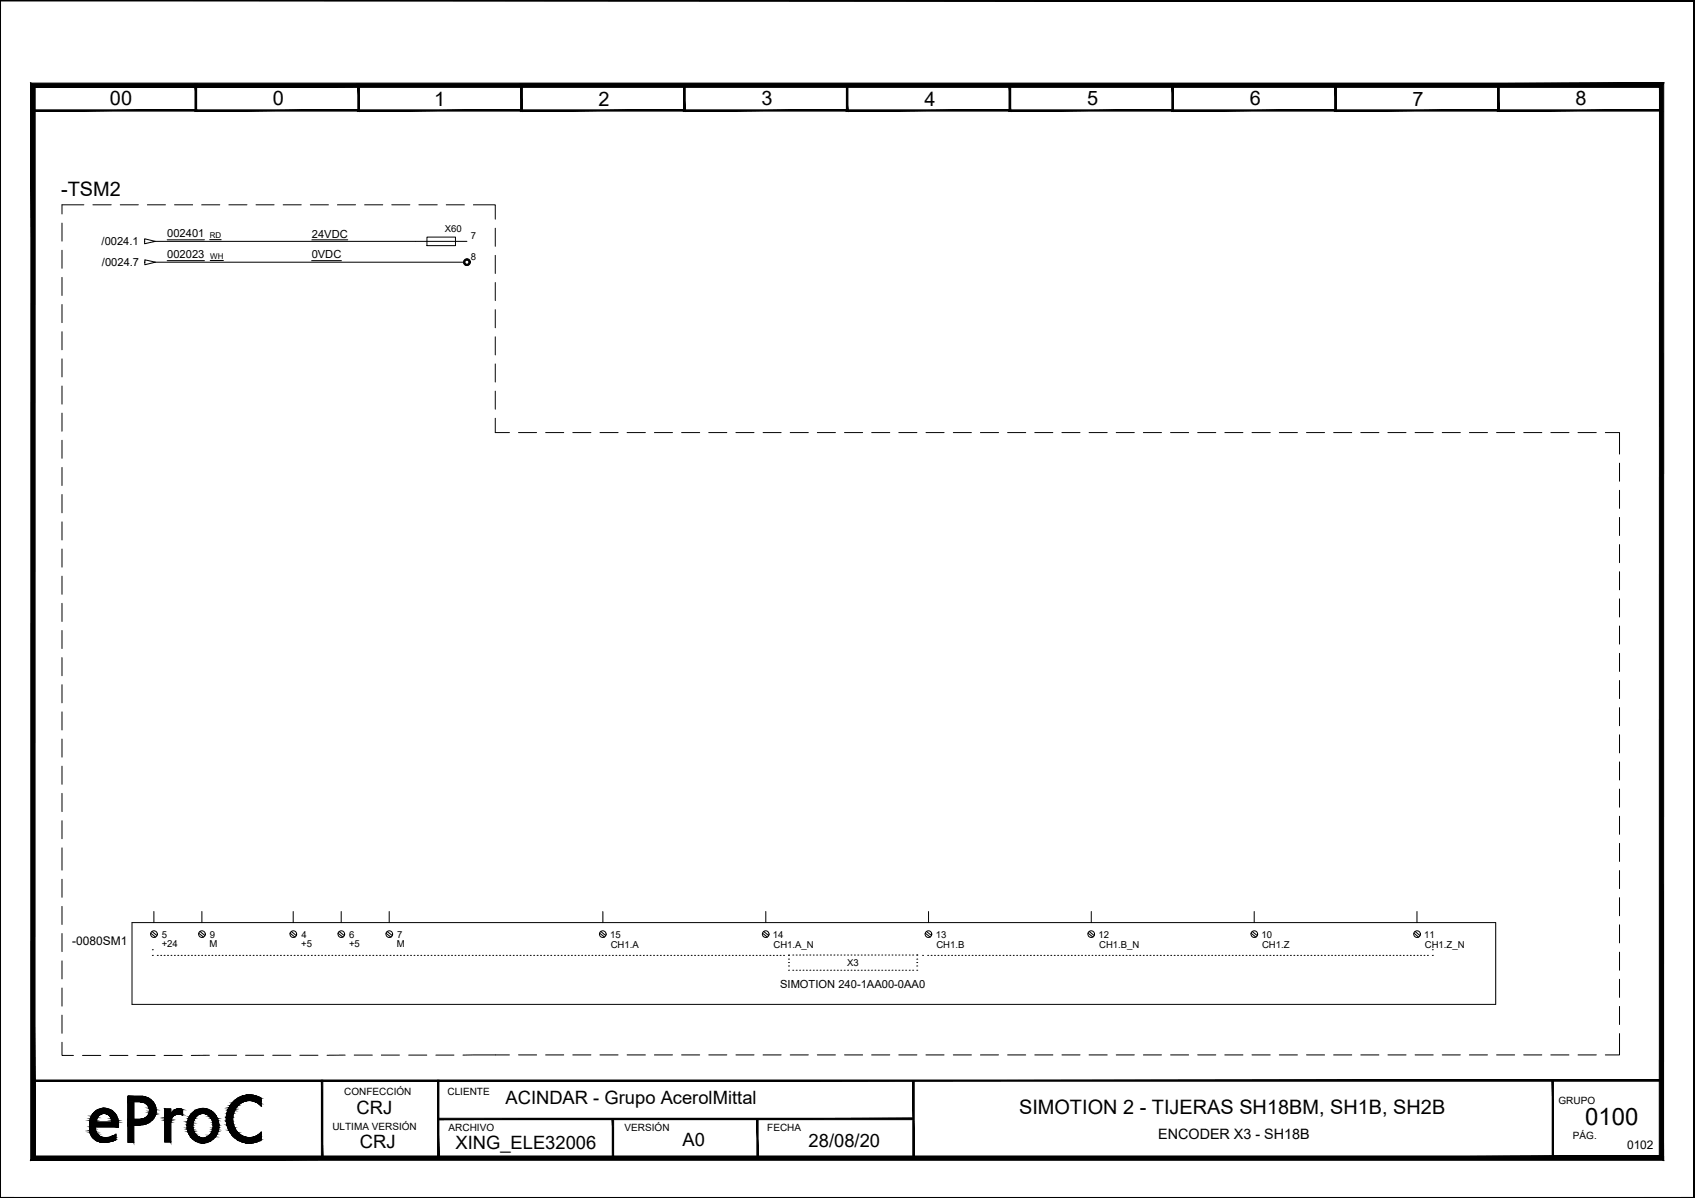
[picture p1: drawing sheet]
<svg xmlns="http://www.w3.org/2000/svg" width="420mm" height="297mm" viewBox="0 0 420 297" stroke-linecap="round" stroke-linejoin="round" font-family="sans-serif">
<!-- layer: eProC - L2 -->
<g fill="#000" stroke="#000" stroke-width=".25">
<path d="M44.1 274.9h.5zM44.9 276.3l.4 .1zM49.6 274.9h1.5zM61 271.6h1.4zM64.1 273.7l.6 .5zM64.1 273.7h.6v.5zM25.7 283.3h.2zM61 283.4h1.4z"/>
<path d="M0 .1v.1h419.8zM0 .1h419.9l-.1 .1z"/>
<path d="M419.8 .2v296.7l.1-296.8zM419.9 .1v296.9l-.1-.1z"/>
<path d="M8 27.5h40.7l-.3-.3zM8 27.5l.3-.3h40.1zM8 20.9v6.6l.3-.3zM8 20.9l.3 .4v5.9zM8 20.9l.3 .4 40.4-.4zM8.3 21.3l40.4-.4-.3 .4zM48.7 20.9l-.3 .4 .3 6.2zM48.4 21.3l.3 6.2-.3-.3z"/>
<path d="M48.4 27.5h40.7l-.3-.3zM48.4 27.5l.3-.3h40.1zM48.4 20.9v6.6l.3-.3zM48.4 20.9l.3 .4v5.9zM48.4 20.9l.3 .4 40.4-.4zM48.7 21.3l40.4-.4-.3 .4zM89.1 20.9l-.3 .4 .3 6.2zM88.8 21.3l.3 6.2-.3-.3z"/>
<path d="M88.7 27.5h40.8l-.4-.3zM88.7 27.5l.4-.3h40zM88.7 20.9v6.6l.4-.3zM88.7 20.9l.4 .4v5.9zM88.7 20.9l.4 .4 40.4-.4zM89.1 21.3l40.4-.4-.4 .4zM129.5 20.9l-.4 .4 .4 6.2zM129.1 21.3l.4 6.2-.4-.3z"/>
<path d="M129.1 27.5h40.7l-.3-.3zM129.1 27.5l.3-.3h40.1zM129.1 20.9v6.6l.3-.3zM129.1 20.9l.3 .4v5.9zM129.1 20.9l.3 .4 40.4-.4zM129.4 21.3l40.4-.4-.3 .4zM169.8 20.9l-.3 .4 .3 6.2zM169.5 21.3l.3 6.2-.3-.3z"/>
<path d="M169.5 27.5h40.6l-.3-.3zM169.5 27.5l.3-.3h40zM169.5 20.9v6.6l.3-.3zM169.5 20.9l.3 .4v5.9zM169.5 20.9l.3 .4 40.3-.4zM169.8 21.3l40.3-.4-.3 .4zM210.1 20.9l-.3 .4 .3 6.2zM209.8 21.3l.3 6.2-.3-.3z"/>
<path d="M209.8 27.5h40.7l-.3-.3zM209.8 27.5l.3-.3h40.1zM209.8 20.9v6.6l.3-.3zM209.8 20.9l.3 .4v5.9zM209.8 20.9l.3 .4 40.4-.4zM210.1 21.3l40.4-.4-.3 .4zM250.5 20.9l-.3 .4 .3 6.2zM250.2 21.3l.3 6.2-.3-.3z"/>
<path d="M250.1 27.5h40.8l-.4-.3zM250.1 27.5l.4-.3h40zM250.1 20.9v6.6l.4-.3zM250.1 20.9l.4 .4v5.9zM250.1 20.9l.4 .4 40.4-.4zM250.5 21.3l40.4-.4-.4 .4zM290.9 20.9l-.4 .4 .4 6.2zM290.5 21.3l.4 6.2-.4-.3z"/>
<path d="M290.5 27.5h40.8l-.4-.3zM290.5 27.5l.4-.3h40zM290.5 20.9v6.6l.4-.3zM290.5 20.9l.4 .4v5.9zM290.5 20.9l.4 .4 40.4-.4zM290.9 21.3l40.4-.4-.4 .4zM331.3 20.9l-.4 .4 .4 6.2zM330.9 21.3l.4 6.2-.4-.3z"/>
<path d="M330.9 27.5h40.7l-.3-.3zM330.9 27.5l.3-.3h40.1zM330.9 20.9v6.6l.3-.3zM330.9 20.9l.3 .4v5.9zM330.9 20.9l.3 .4 40.4-.4zM331.2 21.3l40.4-.4-.3 .4zM371.6 20.9l-.3 .4 .3 6.2zM371.3 21.3l.3 6.2-.3-.3z"/>
<path d="M371.2 27.5h40.7l-.3-.3zM371.2 27.5l.4-.3h40zM371.2 20.9v6.6l.4-.3zM371.2 20.9l.4 .4v5.9zM371.2 20.9l.4 .4 40.3-.4zM371.6 21.3l40.3-.4-.3 .4zM411.9 20.9l-.3 .4 .3 6.2zM411.6 21.3l.3 6.2-.3-.3z"/>
<path d="M8.2 267.8v.3l403.6-.3zM8.2 268.1l403.6-.3v.3z"/>
<path d="M22.2 279.4l1.4 .5v-.5zM22.2 279.4l1.4 .5h-1.4z"/>
<path d="M22.2 279.9l1.5 .2-.1-.2zM22.2 279.9l1.5 .2h-1.5z"/>
<path d="M22.3 277.8l1.6 .1zM22.3 277.8l1.6 .1z"/>
<path d="M22.3 277.9l1.6 .3v-.3zM22.3 277.9l1.6 .3h-1.7z"/>
<path d="M22.4 277.4l1.5 .4 .1-.4zM22.4 277.4l1.5 .4h-1.6z"/>
<path d="M22.4 277.2l1.6 .2 .1-.2zM22.4 277.2l1.6 .2h-1.6z"/>
<path d="M22.5 277.1h1.6zM22.5 277.1l1.6 .1z"/>
<path d="M22.6 276.8l1.5 .3 .2-.3zM22.6 276.8l1.5 .3h-1.6z"/>
<path d="M22.7 276.5l1.6 .3 .3-.3zM22.7 276.5l1.6 .3h-1.7z"/>
<path d="M22.8 276.5h1.8zM22.8 276.5h1.8z"/>
<path d="M22.9 276.3l1.7 .2 .3-.2zM22.9 276.3l1.7 .2h-1.8z"/>
<path d="M23 276.2l1.9 .1 .4-.1zM23 276.2l1.9 .1h-2z"/>
<path d="M23.1 276.1h2.5zM23.1 276.1l2.2 .1z"/>
<path d="M25.4 274.8l1.4 .1zM24.8 274.9l.6-.1 1.4 .1z"/>
<path d="M24.8 274.9l2.6 .3-.6-.3zM24.2 275.2l.6-.3 2.6 .3z"/>
<path d="M24.2 275.2l3.7 .3-.5-.3zM23.6 275.5l.6-.3 3.7 .3z"/>
<path d="M23.6 275.5l4.8 .5-.5-.5zM23.6 275.5l4.8 .5h-5.2z"/>
<path d="M23.2 276l5.3 .1zM23.2 276l5.3 .1z"/>
<path d="M26 276.1l2.5 .1zM26 276.1l2.5 .1z"/>
<path d="M26.3 276.2l2.4 .1zM26.3 276.2l2.4 .1z"/>
<path d="M26.7 276.3l2.1 .2-.1-.2zM26.7 276.3l2.1 .2h-1.8z"/>
<path d="M27 276.5h1.8zM27 276.5h1.8z"/>
<path d="M27 276.5l1.9 .3-.1-.3zM27 276.5l1.9 .3h-1.7z"/>
<path d="M27.2 276.8l1.9 .3-.2-.3zM27.2 276.8l1.9 .3h-1.7z"/>
<path d="M27.4 277.1l1.7 .1zM27.4 277.1l1.7 .1z"/>
<path d="M27.5 277.2l1.7 .2-.1-.2zM27.5 277.2l1.7 .2h-1.6z"/>
<path d="M27.6 277.4l1.7 .4-.1-.4zM27.6 277.4l1.7 .4h-1.6z"/>
<path d="M27.7 277.8l1.6 .1zM27.7 277.8l1.6 .1z"/>
<path d="M27.7 277.9l1.6 .3v-.3zM27.7 277.9l1.6 .3h-1.6z"/>
<path d="M22.2 278.2l7.2 .4-.1-.4zM22.2 278.2l7.2 .4h-7.2z"/>
<path d="M22.2 278.6l7.2 .8v-.8zM22.2 278.6l7.2 .8h-7.2z"/>
<path d="M31.7 273.2l1.4 4.3v-4.3zM31.7 273.2l1.4 4.3h-1.4z"/>
<path d="M31.7 278.9l1.4 .1zM31.7 278.9l1.4 .1z"/>
<path d="M31.7 279l1.4 4.2v-4.2zM31.7 279l1.4 4.2h-1.4z"/>
<path d="M31.7 271.8l4.5 .2-.8-.2zM31.7 271.8l4.5 .2h-4.5z"/>
<path d="M31.7 278.8h3.9zM31.7 278.8l3.1 .1z"/>
<path d="M31.7 272l5.1 .3-.6-.3zM31.7 272l5.1 .3h-5.1z"/>
<path d="M31.7 278.6l3.9 .2 .7-.2zM31.7 278.6l3.9 .2h-3.9z"/>
<path d="M31.7 272.3l5.8 .4-.7-.4zM31.7 272.3l5.8 .4h-5.8z"/>
<path d="M31.7 278.3l4.6 .3 .7-.3zM31.7 278.3l4.6 .3h-4.6z"/>
<path d="M31.7 272.7l6.2 .5-.4-.5zM31.7 272.7l6.2 .5h-6.2z"/>
<path d="M31.7 277.8l5.3 .5 .6-.5zM31.7 277.8l5.3 .5h-5.3z"/>
<path d="M31.7 277.5l5.9 .3 .2-.3zM31.7 277.5l5.9 .3h-5.9z"/>
<path d="M34.7 273.2h3.2zM34.7 273.2h3.2z"/>
<path d="M35.1 273.2l2.9 .1zM35.1 273.2l2.9 .1z"/>
<path d="M35.1 277.5h2.8zM34.7 277.5h3.1z"/>
<path d="M35.4 273.3h2.6zM35.4 273.3h2.6z"/>
<path d="M35.5 277.4h2.5zM35.1 277.5h2.8z"/>
<path d="M35.5 273.3l2.6 .2-.1-.2zM35.5 273.3l2.6 .2h-2.2z"/>
<path d="M35.9 273.5l2.4 .3-.2-.3zM35.9 273.5l2.4 .3h-2z"/>
<path d="M35.8 277.3l2.2 .1 .1-.1zM35.5 277.4l.3-.1 2.2 .1z"/>
<path d="M35.9 277.2h2.2zM35.8 277.3h2.3z"/>
<path d="M36.3 273.8l2.1 .1zM36.3 273.8l2.1 .1z"/>
<path d="M36.3 277l1.8 .2 .2-.2zM35.9 277.2l.4-.2 1.8 .2z"/>
<path d="M36.4 273.9l2 .2v-.2zM36.4 273.9l2 .2h-1.8z"/>
<path d="M36.6 274.1l2 .3-.2-.3zM36.6 274.1l2 .3h-1.8z"/>
<path d="M36.6 276.6l1.8 .1zM36.6 276.6l1.8 .1z"/>
<path d="M36.6 276.7l1.7 .3 .1-.3zM36.6 276.7l1.7 .3h-2z"/>
<path d="M36.8 274.4l1.8 .2v-.2zM36.8 274.4l1.8 .2h-1.7z"/>
<path d="M36.8 276.3l1.6 .3 .2-.3zM36.8 276.3l1.6 .3h-1.8z"/>
<path d="M36.9 274.6l1.8 .2-.1-.2zM36.9 274.6l1.8 .2h-1.7z"/>
<path d="M37 274.8l1.7 .4v-.4zM37 274.8l1.7 .4h-1.7z"/>
<path d="M37 276l1.6 .3 .1-.3zM37 276l1.6 .3h-1.8z"/>
<path d="M37 275.2h1.7zM37 275.2h1.7z"/>
<path d="M37 275.5l1.7 .5v-.5zM37 275.5l1.7 .5h-1.7zM37 276h1.7zM37 276h1.7z"/>
<path d="M37 275.2l1.7 .3v-.3zM37 275.2l1.7 .3h-1.7z"/>
<path d="M40.8 276.3h1.5zM40.8 276.3h1.5z"/>
<path d="M40.8 274.9l1.5 1.4v-1.4zM40.8 274.9l1.5 1.4h-1.5z"/>
<path d="M42.3 276.3h1.5zM42.3 276.3h1.5z"/>
<path d="M40.8 278.2l1.5 5v-5zM40.8 278.2l1.5 5h-1.5z"/>
<path d="M40.8 277.8l1.5 .4 .1-.4zM40.8 277.8l1.5 .4h-1.5z"/>
<path d="M40.8 277.5l1.6 .3 .1-.3zM40.8 277.5l1.6 .3h-1.6z"/>
<path d="M40.8 277.1l1.7 .4 .1-.4zM40.8 277.1l1.7 .4h-1.7z"/>
<path d="M40.8 276.8l1.8 .3 .3-.3zM40.8 276.8l1.8 .3h-1.8z"/>
<path d="M40.8 276.6l2.1 .2 .2-.2zM40.8 276.6l2.1 .2h-2.1z"/>
<path d="M40.8 276.4l2.3 .2 .4-.2zM40.8 276.4l2.3 .2h-2.3z"/>
<path d="M40.8 276.3l2.7 .1 .3-.1zM40.8 276.3l2.7 .1h-2.7z"/>
<path d="M42.4 276.2h1.8zM42.4 276.2l1.4 .1z"/>
<path d="M44.1 274.9l.8 .1zM43.9 275h1z"/>
<path d="M43.9 275h1.1zM43.7 275h1.3z"/>
<path d="M44.9 276.3l.4 .1zM45.1 276.4l.2 .1z"/>
<path d="M43.7 275l1.6 .1zM43.5 275.1h1.8z"/>
<path d="M43.5 275.1l1.8 .1zM43.4 275.2h1.9z"/>
<path d="M43.4 275.2l1.9 .2v-.2zM43.1 275.4l.3-.2 1.9 .2z"/>
<path d="M43.1 275.4l2.2 .2v-.2zM42.8 275.6l.3-.2 2.2 .2z"/>
<path d="M42.8 275.6l2.5 .4v-.4zM42.8 275.6l2.5 .4h-2.8z"/>
<path d="M42.5 276l2.8 .2v-.2zM42.5 276l2.8 .2h-2.9z"/>
<path d="M44.2 276.2l1.1 .1zM44.2 276.2l1.1 .1z"/>
<path d="M44.6 276.3h.7zM44.6 276.3h.7z"/>
<path d="M46.4 278.9l1.4 .1zM46.4 278.9l1.4 .1z"/>
<path d="M46.4 279l1.4 .6v-.6zM46.4 279l1.4 .6h-1.4z"/>
<path d="M46.4 279.6l1.4 .1v-.1zM46.4 279.6l1.4 .1h-1.4z"/>
<path d="M46.4 278.4l1.4 .5v-.5zM46.4 278.4l1.4 .5h-1.4z"/>
<path d="M46.4 279.7l1.5 .4-.1-.4zM46.4 279.7l1.5 .4h-1.4z"/>
<path d="M46.5 278.1l1.3 .3 .1-.3zM46.5 278.1l1.3 .3h-1.4z"/>
<path d="M46.6 277.9l1.3 .2 .1-.2zM46.6 277.9l1.3 .2h-1.4z"/>
<path d="M46.7 277.3l1.6 .1zM46.7 277.3l1.6 .1z"/>
<path d="M46.7 277.4l1.3 .5 .3-.5zM46.7 277.4l1.3 .5h-1.4z"/>
<path d="M46.9 276.9l1.4 .4 .3-.4zM46.9 276.9l1.4 .4h-1.6z"/>
<path d="M47.1 276.6l1.5 .3 .3-.3zM47.1 276.6l1.5 .3h-1.7z"/>
<path d="M47.1 276.5h1.8zM47.1 276.5l1.8 .1z"/>
<path d="M47.3 276.3l1.6 .2 .5-.2zM47.3 276.3l1.6 .2h-1.8z"/>
<path d="M47.5 276.1l1.9 .2 .4-.2zM47.5 276.1l1.9 .2h-2.1z"/>
<path d="M47.5 276.1h2.8zM47.5 276.1h2.3z"/>
<path d="M49.6 274.9l2.2 .2-.7-.2zM48.9 275.1l.7-.2 2.2 .2z"/>
<path d="M48.9 275.1l3.6 .4-.7-.4zM48.2 275.5l.7-.4 3.6 .4z"/>
<path d="M48.2 275.5l4.8 .5-.5-.5zM47.6 276l.6-.5 4.8 .5z"/>
<path d="M47.6 276l5.5 .1zM47.6 276l5.5 .1z"/>
<path d="M50.3 276.1h2.8zM50.3 276.1h2.8z"/>
<path d="M50.8 276.1l2.5 .2-.2-.2zM50.8 276.1l2.5 .2h-2z"/>
<path d="M51.3 276.3l2.2 .2-.2-.2zM51.3 276.3l2.2 .2h-1.8z"/>
<path d="M51.7 276.5l1.9 .1zM51.7 276.5l1.9 .1z"/>
<path d="M51.7 276.6l2 .3-.1-.3zM51.7 276.6l2 .3h-1.6z"/>
<path d="M52.1 276.9l1.8 .4-.2-.4zM52.1 276.9l1.8 .4h-1.5z"/>
<path d="M52.4 277.3l1.5 .1zM52.4 277.3l1.5 .1z"/>
<path d="M52.4 277.4l1.7 .5-.2-.5zM52.4 277.4l1.7 .5h-1.5z"/>
<path d="M52.6 277.9l1.5 .2v-.2zM52.6 277.9l1.5 .2h-1.4z"/>
<path d="M52.7 278.1l1.5 .3-.1-.3zM52.7 278.1l1.5 .3h-1.4z"/>
<path d="M52.8 278.4l1.5 .5-.1-.5zM52.8 278.4l1.5 .5h-1.5z"/>
<path d="M52.8 279.6l1.4 .1v-.1zM52.8 279.6l1.4 .1h-1.4z"/>
<path d="M52.8 279.7l1.3 .4 .1-.4zM52.8 279.7l1.3 .4h-1.4z"/>
<path d="M52.8 278.9l1.5 .1zM52.8 278.9l1.5 .1z"/>
<path d="M52.8 279l1.4 .6 .1-.6zM52.8 279l1.4 .6h-1.4z"/>
<path d="M56 277.1l1.7 .8v-.8zM56 277.1l1.7 .8h-1.7z"/>
<path d="M56 277.9l1.7 .1zM56 277.9l1.7 .1z"/>
<path d="M56 277h1.7zM56 277l1.7 .1z"/>
<path d="M56 278l1.8 .8-.1-.8zM56 278l1.8 .8h-1.6z"/>
<path d="M56.2 276.2l1.5 .8 .1-.8zM56.2 276.2l1.5 .8h-1.7z"/>
<path d="M56.2 278.8l1.7 .2-.1-.2zM56.2 278.8l1.7 .2h-1.7z"/>
<path d="M56.2 276l1.6 .2 .1-.2zM56.2 276l1.6 .2h-1.6z"/>
<path d="M56.2 279l1.9 .6-.2-.6zM56.2 279l1.9 .6h-1.7z"/>
<path d="M56.4 275.4l1.5 .6 .2-.6zM56.4 275.4l1.5 .6h-1.7z"/>
<path d="M56.4 279.6l1.9 .3-.2-.3zM56.4 279.6l1.9 .3h-1.7z"/>
<path d="M56.6 275l1.5 .4 .2-.4zM56.6 275l1.5 .4h-1.7z"/>
<path d="M56.6 279.9l1.9 .4-.2-.4zM56.6 279.9l1.9 .4h-1.7z"/>
<path d="M56.8 274.6l1.5 .4 .2-.4zM56.8 274.6l1.5 .4h-1.7z"/>
<path d="M57 274.2l1.5 .4 .4-.4zM57 274.2l1.5 .4h-1.7z"/>
<path d="M57.1 274.1l1.8 .1 .2-.1zM57.1 274.1l1.8 .1h-1.9z"/>
<path d="M57.5 273.5l1.6 .6 .6-.6zM57.5 273.5l1.6 .6h-2z"/>
<path d="M57.6 273.4l2.1 .1 .3-.1zM57.6 273.4l2.1 .1h-2.2z"/>
<path d="M57.9 273.2l2.1 .2 .4-.2zM57.6 273.4l.3-.2 2.1 .2z"/>
<path d="M58.1 273l2.3 .2 .7-.2zM58.1 273l2.3 .2h-2.5z"/>
<path d="M58.2 272.9h3.7zM58.2 272.9l2.9 .1z"/>
<path d="M61 271.6h1.9zM60.7 271.6h2.2z"/>
<path d="M60.7 271.6l2.8 .2-.6-.2zM60.1 271.8l.6-.2 2.8 .2z"/>
<path d="M60.1 271.8l3.7 .1zM59.8 271.9l.3-.1 3.7 .1z"/>
<path d="M59.8 271.9l4.6 .3-.6-.3zM59.1 272.2l.7-.3 4.6 .3z"/>
<path d="M59.1 272.2l5.6 .1zM58.9 272.3l.2-.1 5.6 .1z"/>
<path d="M58.9 272.3l5.8 .4v-.4zM58.3 272.7l.6-.4 5.8 .4z"/>
<path d="M58.3 272.7l6.4 .2v-.2zM58.3 272.7l6.4 .2h-6.5z"/>
<path d="M61.9 272.9l2.8 .1v-.1zM61.9 272.9l2.8 .1z"/>
<path d="M62.7 273l2 .2v-.2zM62.7 273l2 .2h-1.3z"/>
<path d="M63.4 273.2l1.3 .5v-.5zM63.4 273.2l1.3 .5h-.6z"/>
<path d="M108.6 277.3v.3l117.8-.3zM108.6 277.6l117.8-.3v.3z"/>
<path d="M.1 .1l-.1 296.9 .1-.1zM0 .1h.1l-.1 296.9z"/>
<path d="M8.7 286.6l-1.1 1.1 403.7-1.1zM7.6 287.7l403.7-1.1 1.1 1.1zM411.4 21.7l-.1 264.9 1.1 1.1zM411.4 21.7l1-1.1v267.1zM8.7 21.7h402.7l1-1.1zM7.7 20.6h404.7l-403.7 1.1zM7.7 20.6l1 266v-264.9zM7.7 20.6l1 266-1.1 1.1z"/>
<path d="M22.2 280.1l1.5 .2v-.2zM22.2 280.1l1.5 .2h-1.5z"/>
<path d="M22.2 280.3l1.6 .4-.1-.4zM22.2 280.3l1.6 .4h-1.5z"/>
<path d="M22.3 280.7h1.6zM22.3 280.7h1.6z"/>
<path d="M22.3 280.7l1.8 .4-.2-.4zM22.3 280.7l1.8 .4h-1.7z"/>
<path d="M22.4 281.1l1.8 .1zM22.4 281.1l1.8 .1z"/>
<path d="M22.4 281.2l2 .2-.2-.2zM22.4 281.2l2 .2h-1.8z"/>
<path d="M22.6 281.4l2.1 .3-.3-.3zM22.6 281.4l2.1 .3h-2zM22.7 281.7h2zM22.7 281.7h2z"/>
<path d="M22.7 281.7l2.3 .2-.3-.2zM22.7 281.7l2.3 .2h-2.1z"/>
<path d="M22.9 281.9l2.5 .1zM22.9 281.9l2.5 .1z"/>
<path d="M22.9 282l2.9 .1zM22.9 282l2.9 .1z"/>
<path d="M25.2 283.2h1.3zM25.2 283.2l.7 .1z"/>
<path d="M23 282.1h3.5zM23 282.1h3.5z"/>
<path d="M25.1 283.2h1.7zM25.1 283.2h1.4z"/>
<path d="M24.6 283.1l2.2 .1 .5-.1zM24.6 283.1l2.2 .1z"/>
<path d="M24.3 283h3.5zM24.3 283l3 .1z"/>
<path d="M24 282.9l3.8 .1 .3-.1zM24 282.9l3.8 .1z"/>
<path d="M28.7 281.3v.3zM28 281.6l.7-.3v.3z"/>
<path d="M28 281.6l.7 .3v-.3zM27.3 281.9l.7-.3 .7 .3z"/>
<path d="M27.3 281.9l1.4 .2v-.2zM26.6 282.1l.7-.2 1.4 .2z"/>
<path d="M26.6 282.1h2.1zM26.5 282.1h2.2z"/>
<path d="M23 282.1h5.7zM23 282.1h5.7z"/>
<path d="M23 282.1l5.7 .4v-.4zM23 282.1l5.7 .4h-5.2z"/>
<path d="M23.5 282.5l5.2 .1zM23.5 282.5l5.2 .1z"/>
<path d="M23.6 282.6l4.5 .3 .6-.3zM23.6 282.6l4.5 .3h-4.1z"/>
<path d="M46.5 280.1l1.6 .4-.2-.4zM46.5 280.1l1.6 .4h-1.5z"/>
<path d="M46.6 280.5l1.5 .2zM46.6 280.5l1.5 .2z"/>
<path d="M46.6 280.7l1.8 .4-.3-.4zM46.6 280.7l1.8 .4h-1.6z"/>
<path d="M46.8 281.1l1.8 .2-.2-.2zM46.8 281.1l1.8 .2h-1.7z"/>
<path d="M46.9 281.3l1.8 .2-.1-.2zM46.9 281.3l1.8 .2h-1.7z"/>
<path d="M47 281.5l2.1 .3-.4-.3zM47 281.5l2.1 .3h-1.9z"/>
<path d="M47.2 281.8l2.2 .1zM47.2 281.8l2.2 .1z"/>
<path d="M47.3 281.9l2.3 .2zM47.3 281.9l2.3 .2z"/>
<path d="M47.4 282.1h2.7zM47.4 282.1h2.7z"/>
<path d="M49.2 283.3l1.5 .1 .7-.1zM49.2 283.3l1.5 .1z"/>
<path d="M48.5 282.9l2.9 .4 .7-.4zM48.5 282.9l2.9 .4h-2.2z"/>
<path d="M47.9 282.5l4.2 .4 .6-.4zM47.9 282.5l4.2 .4h-3.6z"/>
<path d="M47.5 282.1l5.2 .4 .4-.4zM47.5 282.1l5.2 .4h-4.8z"/>
<path d="M51 282.1h2.2zM50.5 282.1h2.6z"/>
<path d="M51.2 281.9l2 .2 .1-.2zM51 282.1l.2-.2 2 .2z"/>
<path d="M51.5 281.8h1.9zM51.2 281.9h2.1z"/>
<path d="M51.9 281.5l1.5 .3 .2-.3zM51.5 281.8l.4-.3 1.5 .3z"/>
<path d="M52.1 281.3l1.5 .2 .1-.2zM52.1 281.3l1.5 .2h-1.7z"/>
<path d="M52.2 281.1l1.5 .2 .1-.2zM52.1 281.3l.1-.2 1.5 .2z"/>
<path d="M52.5 280.7l1.3 .4 .2-.4zM52.5 280.7l1.3 .4h-1.6z"/>
<path d="M52.5 280.5l1.5 .2 .1-.2zM52.5 280.5l1.5 .2h-1.5z"/>
<path d="M52.7 280.1l1.4 .4v-.4zM52.7 280.1l1.4 .4h-1.6z"/>
<path d="M56.8 280.3l2.1 .5-.4-.5zM56.8 280.3l2.1 .5h-1.9z"/>
<path d="M57 280.8l2.1 .1zM57 280.8l2.1 .1z"/>
<path d="M57.1 280.9l2.6 .5-.6-.5zM57.1 280.9l2.6 .5h-2.2z"/>
<path d="M57.5 281.4l2.5 .2-.3-.2zM57.5 281.4l2.5 .2h-2.4z"/>
<path d="M57.6 281.6l2.8 .2-.4-.2zM57.6 281.6l2.8 .2h-2.5z"/>
<path d="M57.9 281.8l3.2 .2-.7-.2zM57.9 281.8l3.2 .2h-3z"/>
<path d="M61 283.4h1.2zM61.4 283.4h.8z"/>
<path d="M58.1 282l3.8 .1zM58.1 282l3.8 .1z"/>
<path d="M60.7 283.3h2.2zM60.7 283.3l1.7 .1z"/>
<path d="M60.1 283.2l2.8 .1 .6-.1zM60.1 283.2l2.8 .1h-2.2z"/>
<path d="M59.8 283.1h4zM59.8 283.1l3.7 .1z"/>
<path d="M59.1 282.8l4.7 .3 .6-.3zM59.1 282.8l4.7 .3h-4z"/>
<path d="M64.7 280.8v.5zM64.1 281.3l.6-.5v.5z"/>
<path d="M64.1 281.3l.6 .4v-.4zM63.4 281.7l.7-.4 .6 .4z"/>
<path d="M63.4 281.7l1.3 .3v-.3zM62.7 282l.7-.3 1.3 .3z"/>
<path d="M62.7 282l2 .1zM61.9 282.1h2.8z"/>
<path d="M58.2 282.1l6.5 .2v-.2zM58.2 282.1l6.5 .2h-6.4z"/>
<path d="M58.3 282.3l6.4 .3v-.3zM58.3 282.3l6.4 .3h-5.8z"/>
<path d="M58.9 282.6l5.5 .2 .3-.2zM58.9 282.6l5.5 .2z"/>
<path d="M79.7 267.8v19.2h.3zM79.7 267.8h.3v19.2z"/>
<path d="M108.5 267.8v19.2h.3zM108.5 267.8h.3v19.2z"/>
<path d="M151.8 277.4v9.6h.3zM151.8 277.4h.3v9.6z"/>
<path d="M187.6 277.4v9.6h.3zM187.6 277.4h.3v9.6z"/>
<path d="M226.3 267.9v19.3h.3zM226.3 267.9h.3v19.3z"/>
<path d="M384.8 267.9v19.3h.3zM384.8 267.9h.3v19.3z"/>
<path d="M.1 296.9l419.8 .1-.1-.1zM.1 296.9l419.8 .1h-419.9z"/>
<path d="M0 297h419.9v-.1zM0 296.9h419.9l-419.9 .1z"/>
</g>
<g fill="none" stroke="#000" stroke-width=".25">
<path d="M8.2 27.4h403.6v240.5h-403.6zM15.4 55.3v4.5M20.8 50.8h-5.4v2.3M23 50.8h4.6M29.8 50.8h4.5M36.5 50.8h4.5M43.3 50.8h4.5M50 50.8h4.5M56.7 50.8h4.5M63.5 50.8h4.4M70.2 50.8h4.5M76.9 50.8h4.5"/>
<path d="M83.7 50.8h4.4M90.4 50.8h4.5M97.1 50.8h4.5M103 59.8h12.7M103.8 50.8h4.6M105.8 58.8h7.1v2.1h-7.1zM110.6 50.8h4.5M117.3 50.8h5.5v3.5M122.8 56.6v4.5M15.4 62v4.5M15.4 68.8v4.5M15.4 75.5v4.5"/>
<path d="M122.8 63.3v4.5M122.8 70v4.5M122.8 76.8v4.5M15.4 82.2v4.5M15.4 89v4.5M15.4 95.7v4.5M122.8 83.5v4.5M122.8 90.2v4.5M122.8 97v4.5M15.4 102.4v4.5M15.4 109.2v4.5M15.4 115.9v4.5"/>
<path d="M122.8 103.7v3.6h3.5M128.5 107.3h4.5M135.3 107.3h4.4M142 107.3h4.5M148.7 107.3h4.5M155.4 107.3h4.6M162.2 107.3h4.5M169 107.3h4.4M175.7 107.3h4.5M182.4 107.3h4.5M189.1 107.3h4.5M195.9 107.3h4.5"/>
<path d="M202.6 107.3h4.5M209.3 107.3h4.5M216.1 107.3h4.5M222.8 107.3h4.5M229.5 107.3h4.5M236.3 107.3h4.5M243 107.3h4.5M249.8 107.3h4.5M256.5 107.3h4.5M263.2 107.3h4.5M270 107.3h4.4M276.7 107.3h4.5"/>
<path d="M283.4 107.3h4.5M290.2 107.3h4.4M296.9 107.3h4.5M303.6 107.3h4.5M310.3 107.3h4.6M317.1 107.3h4.5M323.8 107.3h4.5M330.6 107.3h4.5M337.3 107.3h4.5M344 107.3h4.5M350.8 107.3h4.5M357.5 107.3h4.5"/>
<path d="M364.2 107.3h4.5M371 107.3h4.5M377.7 107.3h4.5M384.4 107.3h4.5M391.2 107.3h4.5M397.9 107.3h3.5v5.3M401.4 114.8v4.5M15.4 122.6v4.6M15.4 129.4v4.5M15.4 136.1v4.5M401.4 121.6v4.5M401.4 128.3v4.5"/>
<path d="M401.4 135v4.5M15.4 142.9v4.4M15.4 149.6v4.5M15.4 156.3v4.5M401.4 141.8v4.4M401.4 148.5v4.5M401.4 155.2v4.5M15.4 163.1v4.4M15.4 169.8v4.5M15.4 176.5v4.5M401.4 162v4.5M401.4 168.7v4.5"/>
<path d="M401.4 175.5v4.4M15.4 183.2v4.5M15.4 190v4.5M15.4 196.7v4.5M401.4 182.2v4.5M401.4 188.9v4.5M401.4 195.7v4.4M15.4 210.2v5.6M15.4 203.5v4.5M15.4 218v4.5M401.4 202.4v4.5M401.4 209.1v4.5"/>
<path d="M401.4 215.8v4.5M15.4 224.7v4.5M15.4 231.5v4.5M15.4 238.2v4.5M32.7 228.8h338.1v20.2h-338.1zM37.3 231.4l1.3 1M37.7 231l1.2 1M37.8 235.5h.1M37.8 236.9h.1M38.1 226v2.8M39 236.9h.1M39.8 236.9h.1"/>
<path d="M40.7 236.9h.1M41.5 236.9h.1M42.4 236.9h.1M43.2 236.9h.1M44.1 236.9h.1M44.9 236.9h.1M45.8 236.9h.1M46.6 236.9h.1M47.5 236.9h.1M48.3 236.9h.1M49.1 236.9h.1M49.2 231.4l1.3 1"/>
<path d="M49.6 231l1.2 1M50 236.9h.1M50 226v2.8M50.8 236.9h.1M51.7 236.9h.1M52.5 236.9h.1M53.4 236.9h.1M54.2 236.9h.1M55.1 236.9h.1M55.9 236.9h.1M56.8 236.9h.1M57.7 236.9h.1"/>
<path d="M58.5 236.9h.1M59.4 236.9h.1M60.2 236.9h.1M61 236.9h.1M61.9 236.9h.1M62.7 236.9h.1M63.6 236.9h.1M64.4 236.9h.1M65.3 236.9h.1M66.1 236.9h.1M67 236.9h.1M67.8 236.9h.1"/>
<path d="M68.7 236.9h.1M69.5 236.9h.1M70.4 236.9h.1M71.2 236.9h.1M71.9 231.4l1.2 1M72.1 236.9h.1M72.2 231l1.2 1M72.7 226v2.8M72.9 236.9h.1M73.7 236.9h.1M74.6 236.9h.1M75.4 236.9h.1"/>
<path d="M76.3 236.9h.1M77.2 236.9h.1M78 236.9h.1M78.9 236.9h.1M79.7 236.9h.1M80.6 236.9h.1M81.4 236.9h.1M82.3 236.9h.1M83.1 236.9h.1M83.8 231.4l1.2 1M83.9 236.9h.1M84.1 231l1.2 1"/>
<path d="M84.6 226v2.8M84.8 236.9h.1M85.6 236.9h.1M86.5 236.9h.1M87.3 236.9h.1M88.2 236.9h.1M89 236.9h.1M89.9 236.9h.1M90.7 236.9h.1M91.6 236.9h.1M92.4 236.9h.1M93.3 236.9h.1"/>
<path d="M94.1 236.9h.1M95 236.9h.1M95.7 231.4l1.2 1M95.8 236.9h.1M96 231l1.2 1M96.5 226v2.8M96.7 236.9h.1M97.5 236.9h.1M98.4 236.9h.1M99.2 236.9h.1M100.1 236.9h.1M100.9 236.9h.1"/>
<path d="M101.8 236.9h.1M102.6 236.9h.1M103.5 236.9h.1M104.3 236.9h.1M105.2 236.9h.1M106 236.9h.1M106.8 236.9h.1M107.7 236.9h.1M108.5 236.9h.1M109.4 236.9h.1M110.2 236.9h.1M111.1 236.9h.1"/>
<path d="M111.9 236.9h.1M112.8 236.9h.1M113.6 236.9h.1M114.5 236.9h.1M115.3 236.9h.1M116.2 236.9h.1M117.1 236.9h.1M117.9 236.9h.1M118.7 236.9h.1M119.6 236.9h.1M120.4 236.9h.1M121.3 236.9h.1"/>
<path d="M122.1 236.9h.1M123 236.9h.1M123.8 236.9h.1M124.7 236.9h.1M125.5 236.9h.1M126.4 236.9h.1M127.2 236.9h.1M128.1 236.9h.1M128.9 236.9h.1M129.8 236.9h.1M130.6 236.9h.1M131.4 236.9h.1"/>
<path d="M132.3 236.9h.1M133.1 236.9h.1M134 236.9h.1M134.8 236.9h.1M135.7 236.9h.1M136.5 236.9h.1M137.4 236.9h.1M138.3 236.9h.1M139.1 236.9h.1M140 236.9h.1M140.8 236.9h.1M141.6 236.9h.1"/>
<path d="M142.5 236.9h.1M143.3 236.9h.1M144.2 236.9h.1M145 236.9h.1M145.9 236.9h.1M146.7 236.9h.1M147.6 236.9h.1M148.4 236.9h.1M148.6 231.4l1.3 1M148.9 231l1.3 1M149.3 236.9h.1M149.4 226v2.8"/>
<path d="M150.1 236.9h.1M151 236.9h.1M151.8 236.9h.1M152.7 236.9h.1M153.5 236.9h.1M154.3 236.9h.1M155.2 236.9h.1M156 236.9h.1M156.9 236.9h.1M157.8 236.9h.1M158.6 236.9h.1M159.5 236.9h.1"/>
<path d="M160.3 236.9h.1M161.2 236.9h.1M162 236.9h.1M162.9 236.9h.1M163.7 236.9h.1M164.5 236.9h.1M165.4 236.9h.1M166.2 236.9h.1M167.1 236.9h.1M167.9 236.9h.1M168.8 236.9h.1M169.6 236.9h.1"/>
<path d="M170.5 236.9h.1M171.3 236.9h.1M172.2 236.9h.1M173 236.9h.1M173.9 236.9h.1M174.7 236.9h.1M175.6 236.9h.1M176.4 236.9h.1M177.3 236.9h.1M178.1 236.9h.1M179 236.9h.1M179.8 236.9h.1"/>
<path d="M180.7 236.9h.1M181.5 236.9h.1M182.4 236.9h.1M183.2 236.9h.1M184.1 236.9h.1M184.9 236.9h.1M185.8 236.9h.1M186.6 236.9h.1M187.5 236.9h.1M188.3 236.9h.1M189 231.4l1.2 1M189.1 236.9h.1"/>
<path d="M189.3 231l1.2 1M189.8 226v2.8M190 236.9h.1M190.8 236.9h.1M191.7 236.9h.1M192.5 236.9h.1M193.4 236.9h.1M194.2 236.9h.1M195.5 236.9h.1M195.5 239.5h.1M195.5 238.7h.1M195.5 237.8h.1"/>
<path d="M195.5 236.8h.1M196.5 236.8h.1M197.4 236.8h.1M198.2 236.8h.1M199.1 236.8h.1M199.9 236.8h.1M200.7 236.8h.1M201.6 236.8h.1M202.4 236.8h.1M203.3 236.8h.1M204.1 236.8h.1M205 236.8h.1"/>
<path d="M205.9 236.8h.1M206.7 236.8h.1M207.6 236.8h.1M208.4 236.8h.1M209.3 236.8h.1M210.1 236.8h.1M210.9 236.8h.1M211.8 236.8h.1M212.6 236.8h.1M213.5 236.8h.1M214.3 236.8h.1M215.2 236.8h.1"/>
<path d="M216 236.8h.1M216.9 236.8h.1M217.7 236.8h.1M218.6 236.8h.1M219.4 236.8h.1M220.3 236.8h.1M221.1 236.8h.1M222 236.8h.1M222.8 236.8h.1M223.6 236.8h.1M224.5 236.8h.1M225.4 236.8h.1"/>
<path d="M226.2 236.8h.1M227.2 236.8h.1M227.2 237.8h.1M227.2 238.7h.1M227.2 239.5h.1M228.7 236.9h.1M229.4 231.4l1.2 1M229.7 231l1.2 1M230 236.9h.1M230.2 226v2.8M230.8 236.9h.1M231.6 236.9h.1"/>
<path d="M232.5 236.9h.1M233.3 236.9h.1M234.2 236.9h.1M235 236.9h.1M235.9 236.9h.1M236.7 236.9h.1M237.6 236.9h.1M238.4 236.9h.1M239.3 236.9h.1M240.1 236.9h.1M241 236.9h.1M241.8 236.9h.1"/>
<path d="M242.7 236.9h.1M243.5 236.9h.1M244.3 236.9h.1M245.2 236.9h.1M246 236.9h.1M246.9 236.9h.1M247.7 236.9h.1M248.6 236.9h.1M249.5 236.9h.1M250.3 236.9h.1M251.2 236.9h.1M252 236.9h.1"/>
<path d="M252.9 236.9h.1M253.7 236.9h.1M254.6 236.9h.1M255.4 236.9h.1M256.2 236.9h.1M257.1 236.9h.1M257.9 236.9h.1M258.8 236.9h.1M259.6 236.9h.1M260.5 236.9h.1M261.3 236.9h.1M262.2 236.9h.1"/>
<path d="M263 236.9h.1M263.9 236.9h.1M264.7 236.9h.1M265.6 236.9h.1M266.4 236.9h.1M267.3 236.9h.1M268.1 236.9h.1M269 236.9h.1M269.7 231.4l1.2 1M269.8 236.9h.1M270 231l1.2 1M270.5 226v2.8"/>
<path d="M270.7 236.9h.1M271.5 236.9h.1M272.4 236.9h.1M273.2 236.9h.1M274.1 236.9h.1M274.9 236.9h.1M275.8 236.9h.1M276.6 236.9h.1M277.5 236.9h.1M278.3 236.9h.1M279.1 236.9h.1M280 236.9h.1"/>
<path d="M280.8 236.9h.1M281.7 236.9h.1M282.5 236.9h.1M283.4 236.9h.1M284.2 236.9h.1M285.1 236.9h.1M285.9 236.9h.1M286.8 236.9h.1M287.6 236.9h.1M288.5 236.9h.1M289.3 236.9h.1M290.2 236.9h.1"/>
<path d="M291 236.9h.1M291.9 236.9h.1M292.7 236.9h.1M293.6 236.9h.1M294.4 236.9h.1M295.3 236.9h.1M296.1 236.9h.1M297 236.9h.1M297.8 236.9h.1M298.7 236.9h.1M299.5 236.9h.1M300.4 236.9h.1"/>
<path d="M301.2 236.9h.1M302 236.9h.1M302.9 236.9h.1M303.7 236.9h.1M304.6 236.9h.1M305.4 236.9h.1M306.3 236.9h.1M307.1 236.9h.1M308 236.9h.1M308.9 236.9h.1M309.7 236.9h.1M310.1 231.4l1.2 1"/>
<path d="M310.4 231l1.3 1M310.6 236.9h.1M310.9 226v2.8M311.4 236.9h.1M312.3 236.9h.1M313.1 236.9h.1M313.9 236.9h.1M314.8 236.9h.1M315.6 236.9h.1M316.5 236.9h.1M317.3 236.9h.1M318.2 236.9h.1"/>
<path d="M319 236.9h.1M319.9 236.9h.1M320.7 236.9h.1M321.6 236.9h.1M322.4 236.9h.1M323.3 236.9h.1M324.1 236.9h.1M325 236.9h.1M325.8 236.9h.1M326.6 236.9h.1M327.5 236.9h.1M328.3 236.9h.1"/>
<path d="M329.2 236.9h.1M330.1 236.9h.1M330.9 236.9h.1M331.8 236.9h.1M332.6 236.9h.1M333.5 236.9h.1M334.3 236.9h.1M335.2 236.9h.1M336 236.9h.1M336.8 236.9h.1M337.7 236.9h.1M338.5 236.9h.1"/>
<path d="M339.4 236.9h.1M340.2 236.9h.1M341.1 236.9h.1M341.9 236.9h.1M342.8 236.9h.1M343.6 236.9h.1M344.5 236.9h.1M345.3 236.9h.1M346.2 236.9h.1M347 236.9h.1M347.9 236.9h.1M348.7 236.9h.1"/>
<path d="M349.6 236.9h.1M350.4 236.9h.1M350.5 231.4l1.2 1M350.8 231l1.2 1M351.2 226v2.8M351.3 236.9h.1M352.1 236.9h.1M353 236.9h.1M353.8 236.9h.1M355 235.5h.1M355 236.9h.1M401.4 222.6v4.5"/>
<path d="M401.4 229.3v4.5M401.4 236.1v4.5M15.4 258.4v3.3h2.8M15.4 245v4.5M15.4 251.7v4.5M195.5 240.6h.1M196.5 240.6h.1M197.4 240.6h.1M198.2 240.6h.1M199.1 240.6h.1M199.9 240.6h.1M200.7 240.6h.1"/>
<path d="M201.6 240.6h.1M202.4 240.6h.1M203.3 240.6h.1M204.1 240.6h.1M205 240.6h.1M205.9 240.6h.1M206.7 240.6h.1M207.6 240.6h.1M208.4 240.6h.1M209.3 240.6h.1M210.1 240.6h.1M210.9 240.6h.1"/>
<path d="M211.8 240.6h.1M212.6 240.6h.1M213.5 240.6h.1M214.3 240.6h.1M215.2 240.6h.1M216 240.6h.1M216.9 240.6h.1M217.7 240.6h.1M218.6 240.6h.1M219.4 240.6h.1M220.3 240.6h.1M221.1 240.6h.1"/>
<path d="M222 240.6h.1M222.8 240.6h.1M223.6 240.6h.1M224.5 240.6h.1M225.4 240.6h.1M226.2 240.6h.1M227.2 240.6h.1M401.4 256.3v5.3h-3.5M401.4 242.8v4.5M401.4 249.5v4.5M20.4 261.7h4.6M24.5 276.6a1.91 1.91 0 0 1 2.2-.3 1.91 1.91 0 0 1 1 1.9h-3.8l.1-.9z"/>
<path d="M27.2 261.7h4.5M33.1 278.9a4.9 4.9 0 0 0 5.2-2 3.6 3.6 0 0 0-2.9-5.1h-3.7v7.2M33.1 271.8h-1.4v11.4h1.4v-4.2M33.1 273.2v4.3M34 261.7h4.4M34.7 273.2h-1.6v4.3h1.6M34.7 273.2a2.19 2.19 0 0 1 2.4 2.1 2.19 2.19 0 0 1-2.4 2.2M40.7 261.7h4.5M42.3 276.3v-1.4h-1.5v8.3h1.5v-5M45.3 275.1v1.4M45.3 275.1a2.18 2.18 0 0 0-2.9 1.2M45.3 276.4a1.97 1.97 0 0 0-2.9 1.8"/>
<path d="M47.8 275.8a4 4 0 0 1 4.7-.3 4 4 0 0 1 1.7 4.4 3.9 3.9 0 0 1-4.3 3.5 3.9 3.9 0 0 1-3.5-4.3 4.5 4.5 0 0 1 1.4-3.3zM48.7 276.7a2.51 2.51 0 0 1 2.9-.2 2.51 2.51 0 0 1 1.2 2.6 2.51 2.51 0 0 1-1.2 2.6 2.51 2.51 0 0 1-2.9-.2 3.4 3.4 0 0 1 0-4.8zM51.9 261.6l-4.5 .1M54.1 261.6h4.5M60.9 261.6h4.5M64.7 272.3v1.9M64.7 274.2a4 4 0 0 0-4.5-1 4 4 0 0 0-2.5 3.9 4.2 4.2 0 0 0 1.9 4.2 4.2 4.2 0 0 0 4.6 0l.5-.6M64.7 272.3a5.9 5.9 0 0 0-7.7 1.8 5.9 5.9 0 0 0 1.1 7.9 5.5 5.5 0 0 0 6.6 .6M67.6 261.6h4.5M74.3 261.6h4.5M85.6 261.6h-4.5M87.8 261.6h4.5"/>
<path d="M94.5 261.6h4.5M101.3 261.6h4.5M108 261.6h4.5M126.3 261.6h-11.5M128.5 261.6h4.5M135.3 261.6h4.4M142 261.6h4.5M148.7 261.6h4.5M155.4 261.6h4.6M162.2 261.6h4.5M169 261.6h4.4M175.7 261.6h4.5"/>
<path d="M182.4 261.6h4.5M189.1 261.6h4.5M195.9 261.6h4.5M202.6 261.6h4.5M209.3 261.6h4.5M216.1 261.6h4.5M222.8 261.6h4.5M229.5 261.6h4.5M236.3 261.6h4.5M243 261.6h4.5M249.8 261.6h4.5M256.5 261.6h4.5"/>
<path d="M263.2 261.6h4.5M270 261.6h4.4M276.7 261.6h4.5M283.4 261.6h4.5M290.2 261.6h4.4M296.9 261.6h4.5M303.6 261.6h4.5M310.3 261.6h4.6M317.1 261.6h4.5M323.8 261.6h4.5M330.6 261.6h4.5M337.3 261.6h4.5"/>
<path d="M344 261.6h4.5M350.8 261.6h4.5M357.5 261.6h4.5M364.2 261.6h4.5M371 261.6h4.5M377.7 261.6h4.5M384.4 261.6h4.5M391.2 261.6h4.5M0 297h.1M22.2 280.1a4.6 4.6 0 0 1 1.6-4.7 3.7 3.7 0 0 1 4.2 .1 3.7 3.7 0 0 1 1.4 3.9h-5.8a2.46 2.46 0 0 0 2.2 2.6M22.2 280.1a3.4 3.4 0 0 0 3.6 3.2M28.7 281.2v1.4"/>
<path d="M28.7 282.6l-1.4 .5-1.5 .1M28.7 281.2l-1.3 .7-1.6 .1M64.7 280.7v1.9"/>
<circle cx="38.2" cy="231.6" r=".83"/>
<circle cx="50.1" cy="231.6" r=".83"/>
<circle cx="72.7" cy="231.6" r=".83"/>
<circle cx="84.6" cy="231.6" r=".83"/>
<circle cx="96.5" cy="231.6" r=".83"/>
<circle cx="149.4" cy="231.6" r=".83"/>
<circle cx="189.8" cy="231.6" r=".83"/>
<circle cx="230.1" cy="231.6" r=".83"/>
<circle cx="270.5" cy="231.6" r=".83"/>
<circle cx="310.9" cy="231.6" r=".83"/>
<circle cx="351.3" cy="231.6" r=".83"/>
</g>
<!-- layer: Referencias eProC -->
<path d="M35.9 59.2l2.6 .6-2.6 .6zM35.9 64.4l2.6 .6-2.6 .6z" fill="none" stroke="#000" stroke-width=".25"/>
<!-- layer: Cables eProC -->
<g fill="none" stroke="#000" stroke-width=".25">
<path d="M38.5 59.8h64.5M41.4 59.5h9.3M52 59.4h2.8M77.3 59.5h8.9M38.5 65h76.4M41.4 64.6h9.3M52.1 64.6h3.3M77.3 64.6h7.3M115.2 65.1l-.3 .2M115.2 65.2l-.2 .2M115.2 64.8l-.3 .3M115.3 65.3l-.2 .2"/>
<path d="M115.4 65.4l-.3 .2M115.4 64.3l-.4 .4M115.4 65.5l-.2 .2M115.6 65.6l-.2 .2M115.7 64.2l-.8 .8M115.7 65.6l-.2 .2M115.8 64.2l-.3 .3M115.9 65.5l-.3 .4M116 64.2l-.3 .3M116.1 64.3l-.2 .2M116.2 64.4l-.2 .2M116.3 64.5l-.2 .1"/>
<path d="M116.4 64.5l-.2 .3M116.5 64.7l-.3 .2M116.5 65.3l-.5 .5M116.5 64.8l-.2 .2M116.5 64.9l-.3 .3M116.5 65.1l-.7 .8"/>
<circle cx="115.8" cy="65" r=".83"/>
<circle cx="115.8" cy="65" r=".53"/>
</g>
<text font-size="5.9" x="392.9" y="279">0100</text>
<g font-size="4.9">
<text x="27.3" y="26.1">00</text>
<text x="67.6" y="26.1">0</text>
<text x="107.7" y="26.2">1</text>
<text x="148.4" y="26.2">2</text>
<text x="188.7" y="26.1">3</text>
<text x="229.2" y="26.2">4</text>
<text x="269.5" y="26.1">5</text>
<text x="309.8" y="26.1">6</text>
<text x="350.1" y="26.2">7</text>
<text x="390.5" y="26.1">8</text>
<text x="15.2" y="48.7">-TSM2</text>
<text x="252.6" y="276.1">SIMOTION 2 - TIJERAS SH18BM, SH1B, SH2B</text>
</g>
<g font-size="4.6">
<text x="125.3" y="273.8">ACINDAR - Grupo AcerolMittal</text>
<text x="88.4" y="276.2">CRJ</text>
<text x="89.2" y="284.6">CRJ</text>
<text x="112.9" y="285">XING_ELE32006</text>
<text x="169.2" y="284.2">A0</text>
<text x="200.4" y="284.3">28/08/20</text>
</g>
<text font-size="3.6" x="287.1" y="282.3">ENCODER X3 - SH18B</text>
<g font-size="3">
<text x="17.9" y="234.3">-0080SM1</text>
<text x="403.3" y="284.8">0102</text>
</g>
<g font-size="2.8">
<text x="41.4" y="58.9">002401</text>
<text x="77.3" y="58.9">24VDC</text>
<text x="25.2" y="60.9">/0024.1</text>
<text x="41.4" y="64">002023</text>
<text x="77.3" y="64.1">0VDC</text>
<text x="25.3" y="66.1">/0024.7</text>
<text x="193.4" y="245">SIMOTION 240-1AA00-0AA0</text>
</g>
<g font-size="2.5">
<text x="85.3" y="271.5">CONFECCIÓN</text>
<text x="110.9" y="271.5">CLIENTE</text>
<text x="386.3" y="273.8">GRUPO</text>
<text x="82.4" y="280.1">ULTIMA VERSIÓN</text>
<text x="111.2" y="280.4">ARCHIVO</text>
<text x="154.8" y="280.4">VERSIÓN</text>
<text x="190.2" y="280.4">FECHA</text>
<text x="389.9" y="282.4">PÁG.</text>
</g>
<g font-size="2.4">
<text x="110.2" y="57.5">X60</text>
<text x="116.7" y="59.2">7</text>
<text x="116.7" y="64.4">8</text>
<text x="40.1" y="232.5">5</text>
<text x="52" y="232.5">9</text>
<text x="74.7" y="232.5">4</text>
<text x="86.6" y="232.5">6</text>
<text x="98.4" y="232.5">7</text>
<text x="151.2" y="232.5">15</text>
<text x="191.6" y="232.5">14</text>
<text x="232" y="232.5">13</text>
<text x="272.3" y="232.5">12</text>
<text x="312.7" y="232.5">10</text>
<text x="353.1" y="232.5">11</text>
<text x="40.1" y="234.7">+24</text>
<text x="51.9" y="234.7">M</text>
<text x="74.6" y="234.7">+5</text>
<text x="86.5" y="234.7">+5</text>
<text x="98.4" y="234.7">M</text>
<text x="151.4" y="235.1">CH1.A</text>
<text x="191.7" y="235.1">CH1.A_N</text>
<text x="210" y="239.5">X3</text>
<text x="232.1" y="235.1">CH1.B</text>
<text x="272.5" y="235.1">CH1.B_N</text>
<text x="312.8" y="235.1">CH1.Z</text>
<text x="353.2" y="235.1">CH1.Z_N</text>
</g>
<g font-size="2">
<text x="52" y="59">RD</text>
<text x="52.1" y="64.2">WH</text>
</g>
</svg>
